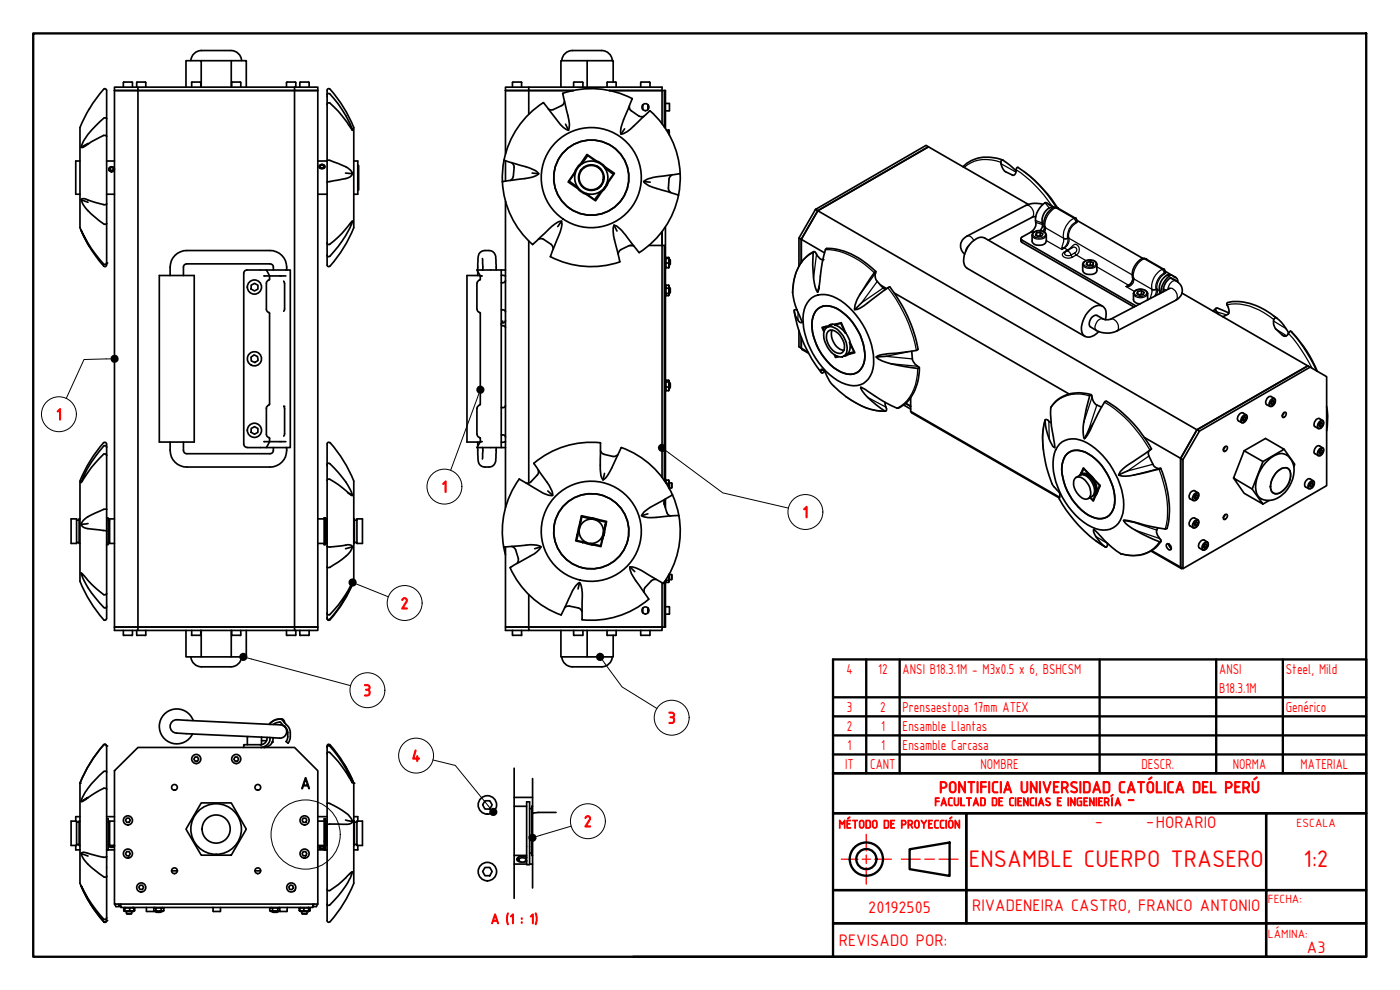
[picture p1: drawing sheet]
<svg xmlns="http://www.w3.org/2000/svg" width="420mm" height="297mm" viewBox="0 0 420 297" stroke-linecap="round" stroke-linejoin="round" font-family="sans-serif">
<!-- layer: Visible (ISO) -->
<g fill="none" stroke="#000" stroke-width=".51">
<path d="M60.4 18.2h9M69.3 15.2h-8.8a3.2 3.2 0 0 0-3.2 3M69.3 15.2a3.2 3.2 0 0 1 3.2 3M171.8 15.2h8.8a3.2 3.2 0 0 1 3.2 3M171.8 15.2a3.2 3.2 0 0 0-3.2 3M176.2 18.2h-7.9v7.9M24 38.3v30l2.8 5.7M32 35.6v-8.5l-.6-.5a38.1 38.1 0 0 0-7.4 11.7M32 35.6l-.6-.2a19.4 19.4 0 0 0-7.1 8.8M32 35.6v5.3M34.4 27.2h61v160.9h-61zM37 24.8v1.3"/>
<path d="M37.1 24.6l2.7 .2M37.2 24.6l-.2 .2M39.8 24.8v1.3M41 24.8v1.3M41.1 24.6l2.7 .2M41.2 24.6l-.2 .2M41.4 27.2h47v160.9h-47v1.1h-7v-1.1h7zM41.4 26.1h-7v1.1M43.8 24.8v1.3M55.8 26.1v-7.9h4.6v7.9M57.5 24.8l2.6-.2 .2 .2M57.5 24.8v1.3"/>
<path d="M60.3 24.8v1.3M69.4 26.1v-7.9h4.5v7.9M69.5 24.8l2.6-.2 .2 .2M69.5 24.8v1.3M72.3 24.8v1.3M86 24.8l2.6-.2 .2 .2M86 24.8v1.3M88.4 26.1h7v1.1h-7zM88.4 26.1h-47v1.1h-7M88.8 24.8v1.3M90 24.8v1.3M90.1 24.6l-.1 .2"/>
<path d="M90.2 24.6l2.6 .2M92.8 24.8v1.3M98.2 28.4v-.2l.5-.1a29.9 29.9 0 0 1 7.1 11l-.5-.6a31.7 31.7 0 0 0-6.6-7.7l-.5 .2v.3M105.8 39v.1M106.2 38.3v30a34.3 34.3 0 0 1-7.5 11.7l-.5-.5M106.2 38.3a34.3 34.3 0 0 0-7.5-11.7l-.5 .5v21M151.7 27.2h7v-1.1h40v11M151.7 27.2h20.4M151.7 27.2v19M153.8 24.8l2.6-.2 .2 .2M153.8 24.8v1.3M156.5 24.8v1.3"/>
<path d="M158.7 26.1h-7v1.1M158.7 27.2v7.1M163 30.8l1.1 1.3a27.3 27.3 0 0 0 5.8 6.7l.7 .3 .3-2-2.1-9a26.2 26.2 0 0 1 20.9 1.5l-2.9 7.5-.4 1.2v1.9l.8-.1 2-1.3 5.7-5.5a26.2 26.2 0 0 1 8.7 25.2M163.1 30.8a26.7 26.7 0 0 0-11.8 17.3M169.4 30.4l-.4 1-.4 .3-3 1.3-1-.2M169.7 37.3l.9 1.8M172.1 24.8v1.3M174.8 24.6l-2.7 .2M174.8 24.6l.1 .2M174.9 24.8v1.3M182.2 24.8v1.3M182.8 27.2h16.9v11.3"/>
<path d="M184 24.6v-6.4h-7.8v7.9M184.8 24.6l.1 .2M184.8 24.6l-2.6 .2M184.9 24.8v1.3M187.5 38.7l-1.1 1.5M188.8 31.9l.3 1 .4 .4 2.3 1.5 .9 .2 .5-.1M192.3 24.8v1.3M192.8 32.8h.1M192.8 31.5h.1M192.9 31.5h.1M192.9 31.4v1.5M194.4 32.8h.1"/>
<path d="M194.4 31.5h.1M194.4 31.4v1.5M194.5 32.8h.1M194.9 24.6l-2.6 .2M194.9 24.6l.2 .2M195.1 24.8v1.3M199.4 27.2v10.9M199.7 33.3h1.1M199.7 31h1.1M200 39h.7l.2 1.5M200.7 39v1.2M200.8 31v2.3"/>
<path d="M24 48.3h-1.3v10h1.3M24.3 59.9a1.73 1.73 0 0 1 2.1 .1l5 1.5 .6-.3M32 40.9l-.6-.3a28.5 28.5 0 0 0-6.6 3.6h-.5l2.1-1.2M32 48.3h2.4M32 58.3h2.4M32 40.9v20.3M32.8 51l-.1 .1M32.8 50.8v.4M34.2 51l.1 .1M34.2 50.8v.4M95.4 48.3h2.8M95.4 58.3h2.8"/>
<path d="M95.9 50.1v.2M96 49.5a.79 .79 0 0 1 1.1-.1 .79 .79 0 0 1 .2 1.1 .79 .79 0 0 1-1.1 .1 .79 .79 0 0 1-.2-1.1zM96.1 50.5a.66 .66 0 0 1 .5-1 .66 .66 0 0 1 .6 1M96.3 49.6a.64 .64 0 0 1 .9 .4 .58 .58 0 0 1-.6 .4 .58 .58 0 0 1-.5-.6zM97.4 50.1v.2M98.2 48.1h.3a20 20 0 0 1 6.8 3.1l.5 .9-2.1-.2M98.2 48.1v6.5M98.2 54.6v18.3M105.8 52.1a2.35 2.35 0 0 1-2 1.5l-5.6 1M106.2 48.3h1.2v10h-1.2M107.4 49.6h.2v7.4h-.2M151.3 48.1l7.6 2.3 1.8 .8 1 .9a7.1 7.1 0 0 1-4.2 1.5l-6.8 .9"/>
<path d="M151.3 48.1a26.8 26.8 0 0 0 8.5 25.3l.2-.1a46 46 0 0 1 7.6-6.8l.9-.2 .2 .9-.2 1.2-3.3 8.6M151.7 48.2v6.1M153.6 48.8l.7 1.4-.4 3.2-.7 .8M159.7 51.9l2 .2M172.7 51.7l-1.9 2.6 2.6 1.9M174.2 49.5l-.3 .3M174.2 51.2l.1 .2M175.3 50.2l.1 .1M179 48.6l-2.6-1.9-1.8 2.6M179.1 49.8l1.2 .9M179.5 50h.1M180.2 55.7l.2 .1"/>
<path d="M180.3 55.9l-1.2 .9M180.3 57.4l-1.9 2.5-2.5-1.9M180.7 57.5l-1.9 2.7-2.8-1.9M181 54.3l.1 .2M181.1 53.2l.2 .1M181.1 53.6h.2M181.1 53h.2M181.5 50.4l2.6 1.9-1.9 2.5M181.6 50.1l-1.2-1.1-1.5-.8-2.8-1.9-1.9 2.9-1.1 1.1-.7 1.5-1.9 2.8 2.8 1.9 1.2 1.1 1.5 .7M181.6 50.1l2.8 1.9-1.9 2.8M182.1 55.2h.1M182.1 55.2l-.7 1.2"/>
<path d="M182.1 55.2l-.1 .1M182.4 55.1l-.3 .1M182.5 54.8l-.7 1.4-1.1 1.2M182.5 54.5v.3M193.2 54.5l1.9 .2M201.7 52.5l-.5 .3-.4 .9-.1 3.2 .6 .9M203.6 58.5a26.6 26.6 0 0 1-11.8 17.3l-1-1.3a32 32 0 0 0-5.8-6.7l-.7-.3-.3 2 2 9.1M204.1 52.1l-5 .7a12.9 12.9 0 0 0-5.6 1.4l-.3 .3 .6 .6a18.6 18.6 0 0 0 6.7 2.4l3.1 1M300.9 48a11.1 11.1 0 0 0-11.9 2M304.9 51.3l-1.9-1.8-2.2-1.5a1.47 1.47 0 0 0-.1 2.2l.8 1.2 2.3 1.1a1.07 1.07 0 0 0 1.1-.4 1.07 1.07 0 0 0 0-1.2l.4-.7a36.5 36.5 0 0 1 12.1 12.1M26.4 60.7l-2.1-.8a10.1 10.1 0 0 0 4.3 5.4l2.5 1.9 .6 .1 .3-.2M32 67.1v12.4l-.3 .5h-.3a35.6 35.6 0 0 1-7.1-11l.5 1a35.8 35.8 0 0 0 6.6 9.4h.3l.3-.5"/>
<path d="M32 61.2v5.9M98.2 72.9a.53 .53 0 0 0 .8 .4 43.1 43.1 0 0 0 6.7-6.9l.1-.1a27.8 27.8 0 0 1-7.1 10.7l-.5-.1v-.3M98.2 72.9v3.7M98.2 76.6v2.9M105.8 66.3l-.3 .2M144.8 77.6l.1 3.4M151.7 60.4v91.9M158.7 72.3v72.6M161.6 71.7l1.1-.1 2.7 1.7 .7 1.4M165.2 77a26.7 26.7 0 0 0 20.8 1.6M168.5 66.3l-1.1 1.7M184.3 67.5l.9 1.8"/>
<path d="M189.1 73.6h.5M190.3 73.9l-.6-.3-.9 .1-2.5 1.2-.8 1.3M194.8 73.6h4.6v70.6M198.7 69.5v73.7M199.7 77.5l.3-.2-.2 .2M199.7 68.1v76.5M199.8 77.5h.9M199.8 77.5l-.1 .3M200 77.5v2.8M200 77.3h.7M200 78.9h.7M200.7 77.5v2.8"/>
<path d="M200.7 77.5v-.2l.2 .2v2.6l-.2 .2h-.9l-.1-.2M200.7 77.5l.2 .3M200.9 77.9l.3 .1v1.2l-.3 .2M201 77.9v1.5M239.8 71.4v8.5M240.5 71.8l4.9-8.6 113.8 65.8-4.9 8.5 .7 .4v32.7M240.5 71.8l7 4.1M244.2 75.5a11.9 11.9 0 0 0-6.1 10.1l-.2 2.1M244.7 62.9l33.2-19.3 .7 .5-33.2 19.1zM244.7 62.9l-4.9 8.5 .7 .4M247 77.9l-1-.4-1.3-1.8-.5-.1a23.7 23.7 0 0 0 1 11.8l.2 .3M306.4 71.6l.2 1.1 33.8 19.4"/>
<path d="M308.6 61.3l-30-17.2-33.2 19.1-4.9 8.6v6.9v-6.9M309.9 70a2.48 2.48 0 0 1 4.1 .5v1.9a2.5 2.5 0 0 1-3.9 .6l-.3-.6zM310.8 65l-.9 .1-13.3 7M311.1 69.8l1.1-.1 .8 .5-.3 .6-1.1 .2-.8-.5zM311.1 69.8v.9M312.2 69.7v1l.2 .2M312.2 70.7l-.8 .2M313 61.3a7.2 7.2 0 0 0-5.2 .3l-17.6 9.3a3.1 3.1 0 0 0-.7 5.3M314.8 61.3l1.6 .9M314.8 61.4l-.9-.6a6.1 6.1 0 0 0-3 6.6l-.4 1.2-.6 .6-3.3 2a.46 .46 0 0 0-.2 .4 .46 .46 0 0 0 .2 .4l34.3 19.8M316.1 62.1a4.3 4.3 0 0 0-3.2 5.7l-.7 1.4M321.9 74.2l-1.9 1.1-.5 .6"/>
<path d="M323.2 66.1l19.8 11.4M323.2 66.3l-.5-.8-5.8-3.3a4.9 4.9 0 0 0-3.6 5.4l.1 1.1-.3 .8M325.1 78.7a2.65 2.65 0 0 1 4 .3l.1 2.1a2.47 2.47 0 0 1-3.9 .7l-.4-.7zM326.2 78.7l1-.2 1 .4-.2 .7-1.1 .1-.9-.3zM326.2 78.7v.7M327.2 78.5v1l.3 .1M327.2 79.5l-.5 .2M47.8 82.7h10.5v49.9h-10.5zM75.4 85.6l1-.6 1 .6v1.1l-1 .6-1-.6zM79.2 82.8h1.7M79.9 81l1 1.8M79.9 92.8l.3 .6 .7 .6v27.3l-.2 .2"/>
<path d="M80.7 84l-.5 .4-.3 .6v7.8M80.9 83.8l-.2 .2M80.9 82.8h4.9M80.9 82.8v.9M82 81v-.9a.98 .98 0 0 0-1-.9h-24.9a.98 .98 0 0 0-1 .9v2.6M85.2 84.4l.2 .7v7.6l-.2 .7M85.2 84.4h.1M86 81a5.1 5.1 0 0 0-5-5.8h-24.9a5 5 0 0 0-5 4.9v2.6M143.1 85v7.8M143.2 92.8l.2 .6 .7 .6v27.3l-.1 .2M143.4 81l.1-3.9a1.96 1.96 0 0 1 2-1.9 2.58 2.58 0 0 1 2.8 .7l.5 1 .1 4.1M143.4 81.5v1.2"/>
<path d="M144 84l-.6 .4-.2 .6M144.1 82.7h-4v49.9h4M144.1 83.8l-.1 .2M144.1 82.8h.6M144.1 82.8v.9M150.4 92.9a.91 .91 0 0 1 1.3 .7M150.4 82.6l1.3 .2M150.4 81v53.3M151.7 81h-8.6l1 1.8M151.7 84.2a.91 .91 0 0 1-1.3 .6M151.7 96.2l-.4 .6a.53 .53 0 0 0-.8 .2 .53 .53 0 0 0 .3 .7l.7 .2 .2 .5M199.7 88.3l.2 .3"/>
<path d="M200 85.6v3.1l.7-.1v-2.1M200 85.6l-.3 .4M200 88.1h.7M200 86.5h.7M200 85.6h.7M200.7 85.6v.9M200.7 85.6l.2 .4v2.3l-.2 .3M200.9 86.4l.3 .1v1.2l-.3 .2M201 86.4v1.5M237.9 87.7a40.3 40.3 0 0 0 2.8 9 .92 .92 0 0 1-1.2-.7 4.3 4.3 0 0 1-1.1-3l.8-.1M237.9 87.7h.1M238.4 93.5a39.5 39.5 0 0 0 8 18.2"/>
<path d="M239.8 99.2v4.9l.7 .3v-3.2M243 90a6.7 6.7 0 0 1 8.1-.5 23.1 23.1 0 0 1 11.1 19.8 6.1 6.1 0 0 1-8.3 6 20.6 20.6 0 0 1-11.5-12.3 15.8 15.8 0 0 1-.7-11.2zM244.9 93.3a4.6 4.6 0 0 1 6-.9 17.2 17.2 0 0 1 8.6 15.7 4.6 4.6 0 0 1-7.2 3.5 16.8 16.8 0 0 1-8.5-15.6l.2-1.1zM247.7 98.7a2.44 2.44 0 0 1 3.6 .1 6.6 6.6 0 0 1 2.4 7.6 2.44 2.44 0 0 1-3.5-.1 7.5 7.5 0 0 1-2.8-7.1zM247.9 97.9l-1 .6 .4 .9M248.5 98.1l-1.6 .4M248.7 99.3a2.7 2.7 0 0 1 3.3 1.2l.5 .7a3.7 3.7 0 0 1 .3 4.6 2.7 2.7 0 0 1-3.4-1.2 4.1 4.1 0 0 1-.7-5.3zM248.7 97.8a2 2 0 0 1 1.8-.5l2-.5 4 9-1.9 .5 .9-.5M249.4 97.3l-.7 .5-2 .4 .6 1.4M249.7 99a5 5 0 0 0 3.6 6.1M249.9 97.3l-1.7 .9M250.5 97.5a5.6 5.6 0 0 1 3.2 2.4"/>
<path d="M252.3 97l-1.8 .5 .7-.4M252.5 97l1.2 2.9M253.8 99.8l-.1 .1M258.6 90.9l-2.1 2 .8-.1 2-1.1 7.7-5.6a41.1 41.1 0 0 1 8.5 18.8 40.9 40.9 0 0 1-9.9 1.4l-1.7 .3-.9 .5M262.8 81.5a21.2 21.2 0 0 0-14.7-7l-.3 .2a63.7 63.7 0 0 0-2.1 12.2l-.3 .8 .4-1.7M264.2 85.5l1.9 1.1M265.7 86.9l-.7-.5-1.7-2a2.85 2.85 0 0 1-.4-2.9l-.3 .1-1.4 1.8-3.2 5a9 9 0 0 0-1.5 4.5M268.4 87.9l52.5 30.3M330.9 91.9l-35.4-20.5a3.4 3.4 0 0 0-3.8 1.2 7.5 7.5 0 0 0-2.2 7.1l.8 .8 35.3 20.5M331.7 95.9a3.1 3.1 0 0 0-1.3-4.2 5.3 5.3 0 0 0-5 3.7l-.4 .9a4 4 0 0 0 .3 4.4 2.88 2.88 0 0 0 3.8-.6l.7-.6M341.4 87.4l1.2-.2 .8 .5-.3 .7-1.1 .1-.8-.4zM341.4 87.4v.9"/>
<path d="M342.6 87.2v1.1l.2 .1M342.6 88.3l-.8 .1M344.4 90v-1.9a2.36 2.36 0 0 0-2.1-1.4 2.36 2.36 0 0 0-2.1 1.4v1.8a1.78 1.78 0 0 0 2 1.3M349.1 86.7l.8 .4M349.7 81.6l-.5-.8-5.8-3.3a4.9 4.9 0 0 0-3.5 5.4 2.29 2.29 0 0 1-.7 2.4M349.7 81.4l1.9 1.1M351 86.5h.1M351.1 82.5h.4M351.2 83.4l.8 .3M351.3 82.4a4.1 4.1 0 0 0-3.3 5.3v.4M352 82.8l.9 .4M352.1 83.8l-.7-.4a4.4 4.4 0 0 0-2.3 4.2"/>
<path d="M352.6 84.1l-.4-.2a3.3 3.3 0 0 1 2.6 2.9 3.3 3.3 0 0 1-1.9 3.3l-17.7 9.2a7.5 7.5 0 0 1-8.2-1.5 2.68 2.68 0 0 1 1.9-3.3l2.6 1.4 1.9-.2 17.6-9.2M353.5 84.6a1.5 1.5 0 0 0-1.3-1.6l-.5-.5a5.8 5.8 0 0 0-3.3 5.4M354.7 87.9l37.8 21.9-33.3 19.2-4.9 8.5v32.7l.3 .4M364.9 92.5l-.9 .8M367 95l1.6-.7a2.97 2.97 0 0 0-.4-3.1v-.2a7.9 7.9 0 0 1 6-.1 22.6 22.6 0 0 1 9.1 4.6M368.8 93.9l-3.4-1.5-.5 .2a1.33 1.33 0 0 0 .5 1.4l.4 .3M386.7 99.9l-.7-1.3a8.9 8.9 0 0 0-3.2-3.3 2.3 2.3 0 0 0-.1 3.2l2.2 2.1a1.21 1.21 0 0 0 1.9-.9l.5-.3a35.2 35.2 0 0 1 8.1 12M75.3 107.2l1-.7 1 .5 .2 1.1-1 .7-1.1-.5zM199.7 116.8l.3 .4M199.8 114.2l-.1 .3M200 117.2h.7M200 116.1h.7"/>
<path d="M200 114.6h.7M200.7 114.6v2.6M200.7 114.6v-.5l-.9 .1 .2 3M200.7 114.2l.2 2.6-.2 .4M200.9 114.9l.3 .1v1.3l-.3 .1M201 114.9v1.5M242.4 105.6l-1.9-1.2 .2 .5 1.9 1.1M247.5 111.4l-.4 .3a.52 .52 0 0 1-.7-.1 .52 .52 0 0 1 .1-.7 .52 .52 0 0 1 .7 0 17.5 17.5 0 0 0 6.7 8.1 18.6 18.6 0 0 0 11.8 4.4M250.4 106.4l.4 .8 .5-.3-.4 .1-.2-.4M251.7 107l-.9 .2M254.6 106.3l-1.3 .6M254.8 106l-1.6 .9"/>
<path d="M255 102.7a3.8 3.8 0 0 1-.5 3.4l1.9-.6M255.1 102.6l-.1 .1 1.3 2.9M273.3 119.3v4.1l.3 .5 44.3 25.5M273.6 105.4l.2 2.3a4.9 4.9 0 0 0 2.1 2.7l-.2 .1a38.2 38.2 0 0 1-12-2.8l-.7-.6 2.9-.2M275.9 110.3a13 13 0 0 1-6.3 12.2 50.5 50.5 0 0 1-10.9-6.2l-.4-.2 .1 .6a19.4 19.4 0 0 0 7.4 6.7l.3-.7-.5-2M327.5 118.4a10.1 10.1 0 0 0-12.2 4 62.4 62.4 0 0 0 1.2 11.4v.5l-.1-.1a13.5 13.5 0 0 1-2.7-8.2h.8l1 .9M380.2 119.6a1.04 1.04 0 0 1 1.3-.6l1 .6a1.51 1.51 0 0 1 0 1.6 1.51 1.51 0 0 1-1.4 .7l-1-.5a1.42 1.42 0 0 1 .1-1.8zM393.2 110.2l-33.2 19.1M31.1 132.9l.5-.2 .3 .5M31.1 132.8a40.1 40.1 0 0 0-7.1 11.5v30.1M32 134.2l-.1-.4-.5-.1a30.7 30.7 0 0 0-7.1 11.1l.3-.4a33.4 33.4 0 0 1 6.8-8.2h.3l.3 .4M32 134.2v2.4"/>
<path d="M32 133.2v1M32 136.6v16.2M51.1 132.6a7.2 7.2 0 0 0 1.4 6.1 5.2 5.2 0 0 0 3.6 1.4h24.9a5.1 5.1 0 0 0 5-5.8M55.1 132.6v2.5a.98 .98 0 0 0 1 1h24.9a.98 .98 0 0 0 1-1v-.8M74.1 134.2a.99 .99 0 0 1-.9-.9v-51.3a.99 .99 0 0 1 .9-1h13v53.3h-13M75.4 128.6l1-.6 1 .6v1.1l-1 .6-1-.6zM79.2 132.5h1.7M79.9 122.5v7.8l.3 .6 .6 .5 .1 1.1M80.7 121.5l-.5 .4-.3 .6M80.9 132.5h4.9M80.9 132.5l-1 1.8M85.2 121.9l.2 .7v7.6l-.2 .7"/>
<path d="M98.2 139.3a.49 .49 0 0 1 .8-.2 23.8 23.8 0 0 1 6.7 9.2l.1 .3-1.5-.8M99 132.9l-.5-.2-.3 .5v10.9M99.1 132.8a40.1 40.1 0 0 1 7.1 11.5v30.1M143.1 122.5v7.8M143.2 130.3l.2 .6 .7 .5v1.1M143.4 134.3l.2 4.2a1.98 1.98 0 0 0 1.9 1.6 2.58 2.58 0 0 0 2.8-.7l.5-1 .1-4.1M143.4 132.6v1.2M144 121.5l-.6 .4-.2 .6M144.1 132.5h.6M144.1 132.5l-1 1.8h8.6M144.9 134.3l-.1 3.4M150.4 130.5a.91 .91 0 0 1 1.3 .6"/>
<path d="M151.7 132.5l-1.3 .2M151.7 121.6a.84 .84 0 0 1-1.3 .7M160.2 139l4.6 6.6 .8 1.6 .3 1.4a7 7 0 0 1-4.2-1.4l-5.9-3.5M180.1 132.8v8.1l.2 1.8 .7 1.3 .7-.5a41.8 41.8 0 0 0 4.7-9.2 26.5 26.5 0 0 1 15.4 14.2M180.2 132.8a26.7 26.7 0 0 0-20 6.2M180.2 135.3l.6 .8 3.2 .9h.5l.9-.6M271.2 121.5l2.1 1.2M271.8 121l1.5 .9M273.3 123.4l44.7 25.8M313.6 126a30.9 30.9 0 0 0 2.1 19.1l1 1.4a2.99 2.99 0 0 1 1.4 2.3l-.2 .7a38 38 0 0 0 14 14.7M318 133.2a6.8 6.8 0 0 1 8.3-.3 23.2 23.2 0 0 1 10.9 19.9 6.7 6.7 0 0 1-4.1 6 10.1 10.1 0 0 1-9.1-3.1 23.3 23.3 0 0 1-8-17.1 8.2 8.2 0 0 1 2-5.4zM320.3 136.1a5.1 5.1 0 0 1 6.3 .1 17.3 17.3 0 0 1 7.9 14.9 4.5 4.5 0 0 1-6.8 4 17.1 17.1 0 0 1-9-15.5 5.9 5.9 0 0 1 1.6-3.5z"/>
<path d="M326.7 129l-1.3 2.6 1.2-1.4a57.2 57.2 0 0 1 5.2-9.8 35.6 35.6 0 0 1 13.8 14.3l-6.9 4.7a6.6 6.6 0 0 0-3 3.1M330.6 122.2a3.5 3.5 0 0 1-2.9-3l-.2-.7h-.3a29.4 29.4 0 0 0-2 12.3l.2 .8M343.4 131.2l10.9 6.3v32.7M344.8 135.3l-.1 1.1 1.3 2.9a2.04 2.04 0 0 0 2.4 1.2l-.1 .1a64.4 64.4 0 0 1-10.6 2.3l-2-.4 2.6-1.2M355 137.9l5-8.6-.8-.3 33.3-19.2 5.6 3.2v32.7l-43.1 24.9-.7-.4M367.5 134.2l.5-.4a.87 .87 0 0 1 .2 1.1 .87 .87 0 0 1-1 .5v-.9zM367.7 134l-.6 .9M372.1 124.1l.6-.3 1.4 .8a1.7 1.7 0 0 1-1.4 2.3l-1-.6a1.56 1.56 0 0 1 .4-2.2zM372.9 125.8l.7 .2M373.1 125.3l.5-.3 .3 .4-.3 .6-.5 .4-.2-.4zM373.3 125.3l-.2 .4M373.4 135.2l5.6 3.3-3.2 8.2"/>
<path d="M373.4 125.1l.5 .3M379 138.5l6.4-3.7-5.6-3.2-6.4 3.6-3.2 8.2 3.2 4.6 5.6 3.2-3.2-4.5-5.6-3.3M379.8 138.9a7.1 7.1 0 0 1 5-2.8 4.9 4.9 0 0 1 3.5 5.8 8.8 8.8 0 0 1-7.6 8.3 3.5 3.5 0 0 1-3.9-3.9 11.7 11.7 0 0 1 3-7.4zM381.4 120.9l.7 .2M381.6 120.4l.5-.3 .3 .4-.3 .6-.5 .4-.2-.4zM381.8 120.3l-.2 .5M382 120.3l.4 .2M385.1 124l.6-.3a.9 .9 0 0 1 .2 1 .9 .9 0 0 1-1 .5l-.1-.6zM385.3 123.8l-.5 .9M385.4 134.8l3.2 4.5-.3 .8M395 125.8l.7-.3 1.2 .7a1.54 1.54 0 0 1 .1 1.6 1.54 1.54 0 0 1-1.4 .8l-.9-.6a1.62 1.62 0 0 1 .3-2.2zM395 134l.7-.3 1.2 .7a1.51 1.51 0 0 1 .1 1.5 1.51 1.51 0 0 1-1.4 .8l-.9-.6a1.54 1.54 0 0 1 .3-2.1z"/>
<path d="M395.9 127.6l.7 .2M395.9 135.7l.7 .2M396.1 127l.5-.3 .3 .4-.3 .7-.5 .3-.2-.4zM396.1 135.2l.5-.3 .3 .4-.3 .6-.5 .4-.2-.4zM396.2 127l-.1 .5M396.2 135.1l-.1 .5M396.4 126.9l.5 .2M396.4 135.1l.5 .2M398.1 122l.2 1.2M398.3 123.2l-.2 .4M398.3 123.2l.2 1.6-.4 4.5M21.3 155.7h1.7v7.4h-1.7z"/>
<path d="M23 156.1h.7M24 155.7h-.3v7.4h.3M26.4 157.1l-2.1 .2 .5 .7 .9 .5 6.3 .7M32 155.4h.4v8h-.4M32 152.8h-.1a15.1 15.1 0 0 0-7.1 3.6l-.5 .9M32 152.8v6.4M32 159.2v18.9M32.4 156.1h.5M34.4 155.7h-1.5v7.4h1.5M95.4 155.7h1.9M97.3 155.4h.4v8h-.4zM97.7 156.1h.3"/>
<path d="M98.2 144.1l.3-.4a19 19 0 0 1 6.3 4.5l1 .4M98.2 155.7v7.4M98.2 144.1v19.8M106.2 155.7h.2v7.4h-.2M106.4 156.1h.7M107.1 155.7h1.7v7.4h-1.7zM155.8 143.8a26.7 26.7 0 0 0-4.1 22.7M161.5 141v1.1l-.2 .4-2.3 2.3-1.1 .2M164.4 147.3l1.5 1.3M173.4 159.5l-.6 2.8 4.8 1.1M173.9 157.6l-.4 1.9M174.3 156.5l-.3 .3"/>
<path d="M174.7 154.8l-.2 .1M177.1 155.3l-.6 .1M177.3 155.4h-.9M177.3 155.4l2 .5M177.8 155.8l-3.2-.7-1.6 7.1 3.2 .7M178.6 155.9l3.2 .7-1.5 7.2-3.2-.7M179.3 155.8l2.8 .6-.7 3.7-1.1 3.9-2.8-.6M179.3 156.1l-1.1-.6-3.7-.8-.6 2.9M179.6 155.9l.4 .3M181.2 159.5l.2 .1M181.3 159.1h.2M181.4 158.6l.2 .1z"/>
<path d="M181.4 142l-.4 2M181.4 158.5l.1 .1M181.5 157.9h.2M181.7 157.4h.2zM194.4 154.2l-1.9 .5M199.4 150.2v1.2M199.7 152.3v-2.6l-.4 1 .9 3.1 .5 .8 .6 .2M200 144.1l-.1 .9M200 144.1l-.3 .4M200 145h.7M200 144.1h.7M200.7 145v1.3"/>
<path d="M200.7 144.1v.9M200.7 144.1l.2 .4v2.1M200.9 144.9l.8 .1v1.2l-.2 .2h-.6M201.5 144.9v1.5M201.8 148.4l-2.9 1.8a16.7 16.7 0 0 0-5.9 3.8l-.5 .7 1.9 .6 9.3-.6M201.8 148.5l1.2 3 .7 3.2M203.7 154.7a26.7 26.7 0 0 1-4.6 20.3M322.8 143.3a2.64 2.64 0 0 1 3.3 1.4 4.3 4.3 0 0 1 .8 4.7 2.28 2.28 0 0 1-3.2-1 3.9 3.9 0 0 1-.9-5.1zM323 143.2l1.1-.6a2.69 2.69 0 0 1 3.2 1.4l.4 .7a3.3 3.3 0 0 1 0 4.3l-1.1 .6M324.4 142.5a2.24 2.24 0 0 1 3.1 .9 4.7 4.7 0 0 1 1.2 4.7l-.7 .7M324.4 142.1l-.4 .5M324.6 142.3a2.61 2.61 0 0 1 3.5 1.4l1 2v1.9"/>
<path d="M324.7 141.9l-.3 .2 .7-1.7 5.1 5.3-.8 1.7M325.1 142.4a4.4 4.4 0 0 1 3.5 5.3l-.2 .4M325.2 140.6l4.8 5.1M325.3 140.6l-.9 1.8M327.2 149.2l.8 .8 .3-.1M328.9 148.1l-.6 .5M329.3 147.9l-.4 .2-.9 1.9M329.4 147.4l-1.3 3-.9-1.1M329.4 147.4l-.3 .2M330.1 145.6l-1 2M340 156.6l-2.8-.5 .4 .7a31.6 31.6 0 0 0 10.6 5.7l.3-.3a3.5 3.5 0 0 1-1.1-3.8M348.4 140.6a29.2 29.2 0 0 1 1.8 18 30.9 30.9 0 0 1-9.8-2l-3.2-.5"/>
<path d="M357.3 147.8l1-.6 1.2 .6a1.51 1.51 0 0 1 0 1.6 1.51 1.51 0 0 1-1.4 .8l-1-.5a1.42 1.42 0 0 1 .2-1.9zM357.3 156a1.1 1.1 0 0 1 1.2-.6l1 .5a1.54 1.54 0 0 1 0 1.7 1.54 1.54 0 0 1-1.4 .8l-1-.6a1.3 1.3 0 0 1 .2-1.8zM358.5 149.1l.7 .3M358.5 157.3l.7 .3M358.6 148.7l.6-.3 .2 .4-.2 .6-.6 .3-.2-.4zM358.6 156.8l.6-.2 .2 .3-.2 .7-.6 .2-.2-.3zM358.8 148.6l-.2 .5M358.8 156.8l-.2 .5M359 148.5l.4 .3M359 156.6l.4 .3M367.7 154.4l-.6 .9M367.7 154.4l.3-.1a.88 .88 0 0 1 .2 1 .88 .88 0 0 1-1 .5v-.9z"/>
<path d="M380.9 150.2l-1.9 1M383.5 141.3a2.28 2.28 0 0 1 3.4-.3 5.5 5.5 0 0 1-4 7.1 2.06 2.06 0 0 1-1.5-2.9l.6-1.7zM391.9 144.3a1.04 1.04 0 0 1 1.3-.6l.9 .6a1.51 1.51 0 0 1 .1 1.6 1.51 1.51 0 0 1-1.5 .7l-1.1-.8-.1-.7zM393.1 145.7l.6 .3M393.4 145l.5-.2 .1 .5-.3 .7-.5 .1-.1-.4zM393.5 145l.5 .3M393.5 145l-.3 .7M23 162.7h.7M24 174.4a35.6 35.6 0 0 0 7.4 11.7l.5-.5M24.3 171.9l.5 .4M32 178.1l-.6 .4a35 35 0 0 1-6.8-6.4l-.3-.2a26.1 26.1 0 0 0 7.1 10.5h.3l.3-.4M32 178.1v7.5"/>
<path d="M32.4 162.7h.5M95.4 163.1h1.9M97.7 162.7h.3M98.2 163.9l.8 .2 5.4-.7 .9 .2 .5 .5-2.1 .5M98.2 163.9v6.3M98.2 170.2v13.8M105.8 164.1a8.5 8.5 0 0 1-4.3 4.5l-2.5 1.6h-.8M106.2 174.4a34.3 34.3 0 0 1-7.5 11.7l-.4-.1-.1-.5M106.4 162.7h.7M151.1 164.1l8.1-.7 1.8 .2 1.4 .5a7.4 7.4 0 0 1-3.4 2.8l-5.9 3.4M151.7 164.1v24h7M153.1 170.3a26.7 26.7 0 0 0 15.3 14.2"/>
<path d="M153.6 163.9l.9 .6 .2 .5 .9 2.6-.4 1.4M158.7 178.4v9.7M162.4 164.1l-1.9 .5M173.2 160.5l.1 .4M173.9 174.8l-.4 1.9M174.5 162.5l.4 .3M178.1 163.3l-.7 .1M178.4 163.4l-.6 .1M180.9 161.7l-.2 .2M180.9 161.6l-.2 .1M181.4 160.1l-.1 .5-.1-.3M189 170.1l1.5 1.4"/>
<path d="M194.7 179.8a26.7 26.7 0 0 1-20 6.2M196.9 173.8h-.6l-.8 .4-1.9 2.1-.2 .3-.1 1.1M198.7 174.9v13.2h-40M199.1 175.1l-4.4-2.6a11.5 11.5 0 0 0-5.3-2.4h-.4v.4l.5 1.6 5.2 7.7M199.4 174.5v13.6M199.7 174.2v13.9h-1M199.7 174.3l.2 .3M199.9 173.8l.1 .3M200 174.1h.7M200.7 172.6v2.1h-.7v-.6M200.9 172.4l.8 .1v1.2l-.2 .2h-.6M200.9 172.2v2.1l-.2 .3"/>
<path d="M201.5 172.4v1.5M332.4 163.1l-.1 .7-.4 .4M345.4 165.3l9.2 5.3 .2-.1M345.6 165.2l8.7 5M348.4 162.5a10.3 10.3 0 0 1-12.1 3.6 47.5 47.5 0 0 1-7.7-7l-.3-.3-.1 .3a8.4 8.4 0 0 0 3.7 5.1M350.7 163.2l.3 .7 .5 .6-.2 .5a1.09 1.09 0 0 1-1.1-.7 1.09 1.09 0 0 1 .2-1.2l.9 .6 .2 .8M361.3 164l.6 .2M361.4 163.5l.5-.3 .3 .4-.3 .6-.5 .3-.2-.4zM361.6 163.4l-.2 .5M361.8 163.3l.4 .3M37 189.2l.2 1.5M39.8 189.2l-.1 1.4h-2.6"/>
<path d="M41 189.2l.2 1.5M41.4 189.2h47M43.8 189.2l-.1 1.4h-2.6M55.8 189.2v7.9h4.6v-7.9M57.3 197.1a3.2 3.2 0 0 0 3.2 3h8.8M57.5 189.2v1.3M60.3 189.2l-.1 1.4-2.7-.1M69.4 189.2v7.9h-9M69.5 189.2v1.3M72.3 189.2l-.1 1.4-2.7-.1M72.5 197.1a3.2 3.2 0 0 1-3.2 3M73.9 189.2v7.9h-4.5"/>
<path d="M86 189.2v1.4l2.6 .1 .2-1.5M88.4 188.1h7v1.1h-7zM90 189.2l.1 1.5M92.8 189.2l-.1 1.4h-2.5M98.2 184a.52 .52 0 0 0 .8 .4 40.5 40.5 0 0 0 6.8-9.6 34.3 34.3 0 0 1-7.1 11.1l-.5-.2v-.2M98.2 184v1.5M153.8 189.2v1.4l2.6 .1 .2-.2M156.5 189.2v1.3M158.7 188.1h40v1.1h-40zM158.7 188.1h-7v1.1h7M168.3 189.2v7.9h7.9v-7.9M168.4 184.5l3.4-7.3 1-1.5 1.1-.9 .5 .8 .4 2.3-.1 8.1"/>
<path d="M168.6 197.1a3.2 3.2 0 0 0 3.2 3M169.5 182.3l.4-.3 1-.2 2.7 .6 .5 .2 .6 .9M172.1 189.2l.1 1.4h2.6M174.9 189.2l-.1 1.5M182.2 189.2v1.4h2.6M183.8 197.1a3.2 3.2 0 0 1-3.2 3h-8.8M184 190.6v6.5h-7.8M184.9 189.2l-.1 1.5M192.3 189.2v1.4h2.6M192.8 183.8h.1M192.8 182.5h.1M192.9 182.4v1.5"/>
<path d="M194.4 183.8h.1M194.4 182.5h.1M194.4 182.4v1.5M195.1 189.2l-.2 1.5M199.7 184.3h1.1M199.7 182h1.1M200.8 182l.1 2.1M200.9 184.2l-.1 .1M51.7 216.5l1.4-.6 31 1.6a2 2 0 0 1 1.9 2.1 2 2 0 0 1-2.1 1.9l-30.9-1.6a2 2 0 0 1-1.8-1.3 2 2 0 0 1 .5-2.1zM58 216.2a5.2 5.2 0 0 0-7.9-2.6 5.2 5.2 0 0 0-.4 8.3 5.2 5.2 0 0 0 8.1-1.7M80.8 217.3a3.5 3.5 0 0 1 3.7-1.4 8 8 0 0 1 2.6 3.5v2.1l-.6 1.5M82 217.3l1-.5 1.1-.2 1.1 1.2"/>
<path d="M84.5 215.8a4.2 4.2 0 0 0-3.7 1.5M84.5 215.8a1 1 0 0 1 .9 1.1M85.4 217.9a3.7 3.7 0 0 1 .5 4.6M24 235v30a40.1 40.1 0 0 0 7.1 11.6M31.9 223.8l-.5-.5a35.6 35.6 0 0 0-7.4 11.7M32 236.8l-.3-.3h-.6l-2.5 1.4-3.5 2.4-.8 .2 2.1-1.2M32 231.6l-.6-.2a20.3 20.3 0 0 0-7.1 9.1M32 231.6v5.2M32 223.8v7.8M32 236.8v38.6M34.4 231.3l7-7h47l7 7v40h-61zM58.5 227.1h.7l.4 .7-.4 .6h-.7l-.3-.6z"/>
<path d="M70.5 227.1h.7l.4 .7-.4 .6h-.7l-.3-.6zM74.2 221.2v2.2M74.4 221l-.1 .2M78.2 223.4h-5v.9M78.5 221.2h.1M78.5 222.2h1.5M78.5 221.2v2.2M80.1 221.3a1.95 1.95 0 0 1-2 2.1M81.1 221.3a2.89 2.89 0 0 1-2.9 3M81.7 222.7v.1M81.7 222.6v.1M82 221.3a2.72 2.72 0 0 1-2.8 3"/>
<path d="M85.9 222.5l.6 .5M98.2 224.2v-.6l.5-.3a24.3 24.3 0 0 1 5 6.6l2.5 5.1-1.5-3.3M98.2 224.2v-.2l.5-.2a33 33 0 0 1 7.1 11.1l-.5-.7a34.5 34.5 0 0 0-6.6-8.5l-.5 .2v.2M98.2 224.2v1.9M98.2 226.1v15M103.3 229.2l1.3 2.5M106.2 235v30a34.3 34.3 0 0 1-7.5 11.7l-.5-.5M154.3 239.3h5.5M154.3 230.5v39M159.8 233.6v10.5M21.3 246.4h1.7v7.3h-1.7zM22.7 253.7v1.3h1.3"/>
<path d="M23 253.4h.7M23 246.7h.7M24 246.4h-.3v7.3h.3M24 245h-1.3v1.4M24.3 256.1l.3-.3a1.73 1.73 0 0 1 1.8 .2l2.2 .7a4.7 4.7 0 0 0 3.1 .5l.3-.2M26.4 256.8l-2.1-.7a9.5 9.5 0 0 0 4.3 5.1l2.5 1.9 .6 .1 .3-.2M32 245.7h.4v9.4h-.4M32 245h2.4M32.4 246.7h.5M32.4 255h2M32.8 253.4l.3 .5M32.8 253.4v.1"/>
<path d="M33 253.7a.6 .6 0 0 0 .5 .3 .6 .6 0 0 0 .5-.3M34.2 253.7l-.4 .2M34.4 246.4h-1.5v7.3h1.5a.91 .91 0 0 1-.9 .5 .91 .91 0 0 1-.9-.6l.2-.2h-.4M38 245.5h.7l.4 .6-.4 .6h-.7l-.3-.6zM38 255.5h.7l.4 .6-.4 .7h-.7l-.3-.7zM60.4 240.9h9l4.5 7.9-4.5 7.8h-9l-4.6-7.8zM91 245.5h.8l.3 .6-.3 .6h-.8l-.3-.6zM91 255.5h.8l.3 .6-.3 .7h-.8l-.3-.7zM95.4 253.7h1.9M95.4 246.4h1.9M95.4 245h2.8M95.4 255h1.9"/>
<path d="M95.9 254v.2M96.1 254.3l.2-.2a.64 .64 0 0 1 .9 .3l-.7 .3zM96.1 253.9l-.2 .3 .4 .4M97.2 253.9l.1 .1a.86 .86 0 0 0-.9-.2 .86 .86 0 0 0-.6 .7l.6 .2M97.3 254.6l-.4 .1M97.3 245.7h.4v9.4h-.4zM97.3 254.5l-.3 .1M97.7 253.4h.3M97.7 246.7h.3M97.7 255h.5M98.2 241.1l.3-.1a19 19 0 0 1 6.5 4.1l.8 1.4-2.1-.5M98.2 241.1v6.3"/>
<path d="M98.2 246.4v7.3M98.2 247.4v19.5M105.8 246.5l-.3 .4-.5 .3-1.2 .1a16.9 16.9 0 0 0-5.6 .1M106.2 246.4h.2v7.3h-.2M106.2 245h1.2v1.4M106.4 253.4h.7M106.4 246.7h.7M107.1 246.4h1.7v7.3h-1.7zM107.4 253.7v1.3h-1.2M145.5 240.3h1.5l.7 1.2-.7 1.2h-1.5l-.7-1.2zM154.3 256.7h3.8M154.3 241.9h3.8"/>
<path d="M154.3 259.3h3.8M155.3 257.4v.3M155.7 257.8a1.39 1.39 0 0 1 2.2 .2 1.19 1.19 0 0 1-1.2 .7 1.19 1.19 0 0 1-1-.9zM155.8 257.1l-.4 .3a.81 .81 0 0 0 .6 1.1M157.8 257.1l.3 .1a2.09 2.09 0 0 0-3 .6l.5 .7 .7 .1M158.1 258.4l-.8 .2M158.1 240.6h.8v18.8h-.8zM158.1 258.2l-.6 .3M158.9 256h.7M158.9 242.6h.7M158.9 259.3h.9M159.8 241.9h-.2v14.8h.2"/>
<path d="M159.8 244.1v22.3M166.9 243.8h-5.4l-1.7 .3M31.9 276.2l-.3 .5-.5-.1M32 275.4l-.1 .3-.5 .2a38.6 38.6 0 0 1-7.1-10.2 36.8 36.8 0 0 0 6.8 10.8M32 275.4l-.1 1.1-.2 .2-.6-.2M34.4 271.3l.4 .7h1.1l-.3-.7M36.3 271.3v1h57.6v-1M37.1 273.2l.5 .3h2.3M37.1 273.2l.2 .1M37.5 272.5v.7M37.6 272.3l-.5 .2v.7M38 273.5v.6l.2 .1h1.1l.2-.1v-.6"/>
<path d="M38 274.1h1.5M38.9 272.5v.7M40.1 272.4l-.2-.1 .5 .2v.7M40.1 272.4l.1 .1M40.1 272.4l.3 .1M40.1 273.4l-.2 .1M40.2 272.5h-2.9l.1 .9h2.7M40.2 272.5v.7M40.3 272.5v.7l-.2 .2M40.4 273.2l-.3 .1M40.4 273.2l-.5 .3M42 265.6h.7l.4 .6-.4 .7h-.7l-.3-.7z"/>
<path d="M43.9 272.3v1.1M43.9 273.4h2.3M46.2 272.3v1.1l.2 .1h2.3l.4-.3M46.4 272.3l-.2 .1 2.9 .1M46.8 273.5l.2 .2h1.1l.2-.2M46.8 272.5v.7M46.8 273.6h1.5M48.4 272.5v.7M48.7 272.3l.4 .2M49.1 273.2l-2.9 .1M49.1 272.5v.7M51.5 261.3h1.8"/>
<path d="M63.9 272.3v1.1M63.9 273.4l2.1 .1M66.2 272.3v1.1M66.2 273.4l-.1 .1M76.5 261.3h1.7M81 273.2l2.9 .1M81 272.5v.7M81.4 272.3l-.4 .2M81.8 273.5l.2 .2h1.2l.1-.2M81.8 272.5v.7M81.8 273.6h1.5M83.4 272.5v.7"/>
<path d="M83.7 272.3l.2 .1-2.9 .1M83.9 272.3v1.1l-.2 .1h-2.3l-.4-.3M83.9 273.4l.1 .1M86.2 273.4l-2.1 .1M86.2 272.3v1.1M87.2 265.5l.7 .2 .2 .7-.5 .5-.7-.1-.2-.7zM89.9 272.5v.7M89.9 273.2h.1M89.9 273.2l.1 .2M89.9 272.5h.1M90 272.4l1.2 .1M90 272.4l-.1 .1"/>
<path d="M90.2 272.3l-.2 .1M90.6 273.5v.6l.2 .1h1.2l.1-.7M90.6 274.1h1.5M91.2 272.5l1.6-.1v1l-.3 .1M91.2 272.5v.7M92.5 272.3l.3 .1M92.6 272.3l.4 .2M92.6 272.5v.7M92.8 272.4v.1M92.8 273.2v.1M92.8 273.2l-2.8 .2M92.8 272.4l.2 .1"/>
<path d="M92.9 272.5v.7M93 273.2l-.4 .3-2.6-.1M93 273.2l-.2 .1M93 272.5v.7M94.2 271.3l-.4 .7h1.1l.5-.7M98.2 266.9l.5 .4a32.7 32.7 0 0 0 6.8-5.6l.3-.1-.1 .4a23.4 23.4 0 0 1-7 9.6l-.5-.3M98.2 266.9v4.4M98.2 271.3v4.9M105.8 261.6l-.9 .6M145.5 260.3h1.5l.7 1.2-.7 1.2h-1.5l-.7-1.2z"/>
<circle cx="193.7" cy="32.1" r="1.05"/>
<circle cx="33.4" cy="50.7" r=".69"/>
<circle cx="33.5" cy="50.7" r=".51"/>
<circle cx="33.5" cy="50.7" r=".81"/>
<circle cx="177.5" cy="53.3" r="11.3"/>
<circle cx="177.5" cy="53.3" r="5"/>
<circle cx="177.5" cy="53.3" r="3.7"/>
<circle cx="177.5" cy="53.3" r="3.8"/>
<circle cx="177.5" cy="53.3" r="15"/>
<circle cx="76.4" cy="86.1" r="2.13"/>
<circle cx="76.4" cy="107.6" r="2.13"/>
<circle cx="76.4" cy="129.1" r="2.13"/>
<circle cx="177.4" cy="159.4" r="11.3"/>
<circle cx="177.5" cy="159.4" r="3.7"/>
<circle cx="177.5" cy="159.4" r="11.3"/>
<circle cx="177.5" cy="159.4" r="15"/>
<circle cx="361.1" cy="163.5" r="1.47"/>
<circle cx="193.7" cy="183.2" r="1.05"/>
<circle cx="52.4" cy="236.2" r=".86"/>
<circle cx="58.9" cy="227.7" r="1.37"/>
<circle cx="70.9" cy="227.7" r="1.37"/>
<circle cx="77.4" cy="236.2" r=".86"/>
<circle cx="38.4" cy="246.1" r="1.37"/>
<circle cx="38.4" cy="256.1" r="1.37"/>
<circle cx="64.9" cy="248.7" r="4.2"/>
<circle cx="64.9" cy="248.7" r="7.6"/>
<circle cx="91.4" cy="256.1" r="1.37"/>
<circle cx="91.4" cy="246.1" r="1.37"/>
<circle cx="146.3" cy="241.5" r="2.76"/>
<circle cx="42.4" cy="266.3" r="1.37"/>
<circle cx="52.4" cy="261.3" r=".86"/>
<circle cx="77.4" cy="261.3" r=".86"/>
<circle cx="87.4" cy="266.3" r="1.37"/>
<circle cx="146.3" cy="261.5" r="2.76"/>
</g>
<g fill="#000">
<circle cx="32" cy="78.9" r=".25"/>
<circle cx="247" cy="77.9" r=".25"/>
<circle cx="313.4" cy="68" r=".25"/>
<circle cx="316.2" cy="62.3" r=".25"/>
<circle cx="317.3" cy="62.3" r=".25"/>
<circle cx="322.7" cy="65.5" r=".25"/>
<circle cx="342.8" cy="77.6" r=".25"/>
<circle cx="343.8" cy="77.6" r=".25"/>
<circle cx="144.1" cy="82.8" r=".25"/>
<circle cx="150.6" cy="96.4" r=".25"/>
<circle cx="339.9" cy="83.3" r=".25"/>
<circle cx="349.2" cy="80.8" r=".25"/>
<circle cx="352.2" cy="83.9" r=".25"/>
<circle cx="85.2" cy="121.9" r=".25"/>
<circle cx="144.1" cy="132.5" r=".25"/>
<circle cx="84.5" cy="215.8" r=".25"/>
<circle cx="85.3" cy="217.9" r=".25"/>
<circle cx="85.4" cy="216.9" r=".25"/>
<circle cx="24" cy="235" r=".25"/>
<circle cx="32" cy="223.8" r=".25"/>
<circle cx="78.2" cy="223.4" r=".25"/>
<circle cx="81.7" cy="222.6" r=".25"/>
<circle cx="106.2" cy="235" r=".25"/>
<circle cx="32" cy="276.2" r=".25"/>
<circle cx="90" cy="272.4" r=".25"/>
<circle cx="92.8" cy="272.4" r=".25"/>
</g>
<!-- layer: Visible Narrow (ISO) -->
<g fill="none" stroke="#000" stroke-width=".38">
<path d="M300.4 48.7a10.6 10.6 0 0 0-11 1.5M300.4 49.1l4.5 2.5M304.9 50.9a38.6 38.6 0 0 1 10.8 10.9M307.3 51.5l3 2.5a40.1 40.1 0 0 1 6.7 8.2M244 75.8a11.8 11.8 0 0 0-6 10.2l-.1 1.7M245 76.2l-.8 7.2M247 77.9l-.2 .6M247.7 74.9a21.5 21.5 0 0 1 14.7 6.9M290.2 70.9a1.74 1.74 0 0 1 2 1.2M291 73.5l-1 1.1-.2 1M306.6 72v.7M307.8 61.6a2.28 2.28 0 0 1 2 3.6"/>
<path d="M309.5 69.6h.8M309.6 69.5l.8 .1M309.8 70.5a2.46 2.46 0 0 0 3.9 .7l.3-.7M310.2 69.8a2.51 2.51 0 0 1 3.6 .4 1.83 1.83 0 0 1-2.8 1.1 .95 .95 0 0 1-.8-1.5zM310.8 66.2l2.5 1M310.8 66.7l2.1 .7M313.4 68.8l-.3 .6M313.4 68.1l.3 .3M313.6 60.8l1.3 1.6M313.7 68.4l-.2 1.2M313.7 68.4l5.5 3.1-.5 3.4M314 72.2l4.7 2.7"/>
<path d="M314.9 61.4l1.2 .7M316.2 62.3h.5M316.7 62.3l5.6 3.2M316.7 62.3a5.9 5.9 0 0 0-3 6l-.3-.3M316.9 62.2l.4 .1M319.3 75.7a.87 .87 0 0 0-.4 1 .87 .87 0 0 0 .9 .6 2.51 2.51 0 0 0 2.1-.2M319.3 75.7h.3M319.4 74.4l-.7 .5M319.4 74.4l1.1 .6M319.5 75.9a1.12 1.12 0 0 0 1.6 .8l.3-.2M320 75.3h.3a1.52 1.52 0 0 1 1.1 1.2M320.4 71.4l-.6 .3-.6-.1"/>
<path d="M320.5 75l.9-.8a1.45 1.45 0 0 1 1.8-.8 1.88 1.88 0 0 1-.2 3.1M320.5 75l-1.2 .7M320.8 71.5a2.8 2.8 0 0 1-1.4 2.9M320.8 71.5h-.2a3.8 3.8 0 0 1-1.3 2.8l-.6-.1M320.8 71.5l19 11M321.4 76.5l.5 .6M321.9 74.2a.89 .89 0 0 1 1.2 .5 .89 .89 0 0 1-.5 1.2M322.3 65.5a5.9 5.9 0 0 0-3.1 6l.6 .1 .6-.2M322.3 65.5l.6 1.1a4.7 4.7 0 0 0-2.5 4.8M322.3 65.5h.4M322.3 65.5a.78 .78 0 0 1 .9 .7M322.3 65.5h.1"/>
<path d="M322.6 75.9l.4 .6M322.6 75.9l-1.2 .6M323 66.9l-.1-.3 .3-.3 .2 .2a5.1 5.1 0 0 0-2.6 5M323 76.5l2.9 1.7M323 76.5l-1.1 .6M324.9 79.3a2.56 2.56 0 0 0 4 .7l.3-.7M325.5 78.5a2.58 2.58 0 0 1 3.3 .2 1.21 1.21 0 0 1-.3 1.2 1.21 1.21 0 0 1-1.3 .3h-.6a1.3 1.3 0 0 1-1.4-1.3zM342.8 77.6h.4M343.2 77.6l5.6 3.2M343.2 77.6a6.2 6.2 0 0 0-3 6l-.3-.3M343.4 77.6h.4M343.4 77.5l-.1 .1"/>
<path d="M239.5 93.7v2.3M262.8 82l-4.8 6.4M263.3 84.4l-4.7 6.5 6.4-4.5M266.4 86.3a43 43 0 0 1 8.6 18.8M329.2 80.1l9.5 5.5M331 95.7a2.33 2.33 0 0 0-2.2 3.2l.3 .3M333.4 95.7a2.28 2.28 0 0 1 1.8 3.6M337.9 86l2.5 1.4M338.7 85.6l-.8 .4M338.7 85.6h.1M338.8 85.6l-.9 .4M338.8 85.6l.1 .3"/>
<path d="M339.2 85.3l-.4 .3M339.9 84.1l-1.2 1.5M339.9 83.4l.3 .3M340.2 88.1a2.47 2.47 0 0 0 3.8 .7l.4-.7M340.2 83.7a2.01 2.01 0 0 1-2.3 2.3M340.2 83.7l5.5 3.1v.9l-.5 1.8M340.9 87.1l.5-.2a2.13 2.13 0 0 1 2.7 .8 1.75 1.75 0 0 1-2.7 1.1 1.05 1.05 0 0 1-1-1.1zM344.4 89.7l.3 .1M345.2 89.5v.1M345.2 89.5h.1M347 86.7l-.7 .3-.6-.1M347.3 86.8v.9l-.3 .9"/>
<path d="M347.3 86.8l-.3 .1v1l-.5 1M347.3 86.8l.7 .4 .4 .7M348 87.7l.2 .3M348.7 80.8a5.9 5.9 0 0 0-3 6l.6 .1 .7-.2M348.7 80.8l.5 .5 .2 .6a4.8 4.8 0 0 0-2.4 4.8M348.8 80.8h.4M348.8 80.8l.6 .1 .3 .6M348.8 80.8h-.1M349.6 82.2l-.2-.3 .3-.3 .2 .2a5.1 5.1 0 0 0-2.6 5M351 86.5a2.28 2.28 0 0 1 1.9 3.6M351.3 82.4l.2 .1M351.3 82.6l-1.2 .1"/>
<path d="M352.2 82.9l.4 .2M352.9 84.3a2.47 2.47 0 0 0-2.4 2.5M364.9 93.1l-.5 .4M365.2 93.6l2.9 .9M368.2 91.5a15.8 15.8 0 0 1 12.6 3.3l1.5 1.1M382.2 96.3l3.8 2.3M382.3 94.9l.7 .5M383 98.8l3.1 2M386.7 100a47.6 47.6 0 0 1 7.1 10.5M387.3 99.4a43.1 43.1 0 0 1 7.8 11.9M247.3 111.1l-1 .1M253.9 119a19.6 19.6 0 0 0 11.7 4.4"/>
<path d="M260.4 119.2l5.5 3M267.4 109.1l8 .8M272.4 105.6l-6.5 1.3 7.9 .8M275.4 110.5a13.5 13.5 0 0 1-5.1 11.3l-1.1 .7M327 118.8a10 10 0 0 0-11.7 3.6M327.7 119.2l-2.5 7.5M382.5 119.6a1.55 1.55 0 0 0-1.4 2.3M384.9 100.6l1 .2M313.6 126.2a19.8 19.8 0 0 0-.5 8.6M314.8 126.4l.1 5.3M329.2 121.5l-2.5 7.5 1.5-2.1M331.5 120.7a37.9 37.9 0 0 1 13.6 14.4"/>
<path d="M344.8 136.8l-6.5 4.5 7.7-2M373.1 125l.6-.4h.3a1.4 1.4 0 0 1-1.2 2.1 1.23 1.23 0 0 1 .3-1.7zM374 124.4a1.55 1.55 0 0 0-1.4 2.4M381.6 120.1l.9-.4a1.4 1.4 0 0 1-1.2 2.1 1.19 1.19 0 0 1 .3-1.7zM396 126.7l.7-.4 .3 .1a1.46 1.46 0 0 1-1.3 2.1 1.25 1.25 0 0 1 .3-1.8zM396 134.9l.7-.4h.3a1.4 1.4 0 0 1-1.3 2.1 1.19 1.19 0 0 1 .3-1.7zM396.9 126.2a1.58 1.58 0 0 0-1.3 2.4M396.9 134.4a1.55 1.55 0 0 0-1.3 2.3M340.6 156.7l-.6-.1 7.2 2.5M340.8 159.1l7.2 2.5M347.9 140.8a29.3 29.3 0 0 1 1.8 17.9M347.9 140.6l-7.7 1.9"/>
<path d="M358.6 148.3l.6-.4 .3 .1a1.4 1.4 0 0 1-1.2 2.1 1.19 1.19 0 0 1 .3-1.8zM358.9 156.2l.6-.1a1.43 1.43 0 0 1-1.2 2.2 1.47 1.47 0 0 1 .6-2.1zM359.5 147.8a1.55 1.55 0 0 0-1.4 2.4M359.5 155.9a1.62 1.62 0 0 0-1.4 2.5M383.3 141.4a2.61 2.61 0 0 1 3.5-.7 5.2 5.2 0 0 1-1.5 6.4 2.28 2.28 0 0 1-3.8 .2 6 6 0 0 1 1.8-5.9zM393.2 144.8l.6-.4h.3a1.43 1.43 0 0 1-1.2 2.1 1.2 1.2 0 0 1 .3-1.7zM394.1 144.3a1.55 1.55 0 0 0-1.4 2.3M328.9 161l3.5 2.1M329 162.4l2.9 1.8M348 162.5a10 10 0 0 1-11.7 3.6M361.4 163.1l.9-.3a1.4 1.4 0 0 1-1.2 2.1 1.2 1.2 0 0 1 .3-1.8zM362.3 162.6a1.58 1.58 0 0 0-1.4 2.4"/>
</g>
<g fill="#000">
<circle cx="313.6" cy="68.3" r=".19"/>
<circle cx="320.5" cy="75" r=".19"/>
<circle cx="340" cy="83.6" r=".19"/>
</g>
<!-- layer: Border (ISO) -->
<g fill="none" stroke="#000" stroke-width=".7">
<path d="M10 10h400v277.1h-400zM260 197.9v34.1M270 197.9v34.1M330 197.9v34.1M365 197.9v34.1M385 197.9v34.1M250 209.2h160M250 214.9h160M250 226.4h160v-28.5h-160v34.1M250 232h160v12h-160zM250 220.6h160M410 226.4v5.6h-160"/>
<path d="M250 244h40v23.1h-40zM273 254.8l12-2v10l-12-2zM290 244h90v23.1h-90zM380 244h30v23.1h-30zM250 277h130v10.1h-130zM250 267.1h40v9.9h-40zM290 267.1h90v9.9h30v-9.9h-30v9.9h-90zM380 277h30v10.1h-30zM190 287.1h60"/>
<circle cx="260" cy="257.8" r="5"/>
<circle cx="260" cy="257.8" r="3"/>
</g>
<!-- layer: Detail Boundary (ISO) -->
<circle cx="91.7" cy="250.4" r="10.4" fill="none" stroke="#000" stroke-width=".3"/>
<!-- layer: Border (ISO) -->
<path d="M252.5 257.8h5M258.8 257.8h2.4M260 250.3v5M260 256.5v2.6M262.5 257.8h5M270.5 257.8h5.7M277.6 257.8h2.8M281.8 257.8h5.7M260 260.3v5" fill="none" stroke="#f00" stroke-width=".38"/>
<!-- layer: Symbol (ISO) -->
<g fill="none" stroke="#000" stroke-width=".3">
<path d="M33.1 107.7l-7.9 .2-5.3 11.7M143.7 118.1l-8.4 23M199.7 135.1l17.2 12.8 19.7 4.5M107 175.2l9.5 3.9M74.2 197.4l31 8.3M180.8 198.1l5.9 8 10.5 6.5M129.9 228l6.8 1.7 10.6 13M171.4 247.9l-10.4 3.1"/>
<circle cx="17.7" cy="124.3" r="5.2"/>
<circle cx="133.4" cy="146" r="5.2"/>
<circle cx="241.7" cy="153.6" r="5.2"/>
<circle cx="121.4" cy="180.9" r="5.2"/>
<circle cx="110.3" cy="207.1" r="5.2"/>
<circle cx="201.6" cy="215.3" r="5.2"/>
<circle cx="124.9" cy="226.7" r="5.2"/>
<circle cx="176.4" cy="246.4" r="5.2"/>
</g>
<g fill="#000">
<circle cx="34.4" cy="107.7" r="1.25"/>
<circle cx="144.2" cy="116.9" r="1.26"/>
<circle cx="198.7" cy="134.4" r="1.24"/>
<circle cx="105.8" cy="174.8" r="1.26"/>
<circle cx="73" cy="197.1" r="1.25"/>
<circle cx="180.1" cy="197.1" r="1.25"/>
<circle cx="148.1" cy="243.6" r="1.26"/>
<circle cx="159.8" cy="251.4" r="1.23"/>
</g>
<g font-size="7.7" fill="#f00">
<text x="290.8" y="260.3">ENSAMBLE CUERPO TRASERO</text>
<text x="391.2" y="260.3">1:2</text>
</g>
<g font-size="5.4" fill="#f00">
<text x="328.5" y="247.8">-</text>
<text x="344" y="247.8">-HORARIO</text>
<text x="260.5" y="273.8">20192505</text>
<text x="291.7" y="273.4">RIVADENEIRA CASTRO, FRANCO ANTONIO</text>
<text x="251.7" y="283.8">REVISADO POR:</text>
<text x="392.2" y="286.1">A3</text>
</g>
<g font-size="5.3" fill="#f00">
<text x="16.8" y="126">1</text>
<text x="132.5" y="147.8">1</text>
<text x="240.9" y="155.4">1</text>
<text x="120.2" y="182.7">2</text>
<text x="109" y="208.8">3</text>
<text x="200.4" y="217.1">3</text>
<text x="123.5" y="228.5">4</text>
<text x="281.8" y="237.9">PONTIFICIA UNIVERSIDAD CATÓLICA DEL PERÚ</text>
<text x="338.3" y="241.1">-</text>
<text x="175.2" y="248.1">2</text>
</g>
<text font-size="5.3" x="90.2" y="236.7">A</text>
<g font-size="4.6" fill="#f00">
<text x="254.1" y="202.2">4</text>
<text x="263.6" y="202.2">12</text>
<text x="270.9" y="202.2">ANSI B18.3.1M - M3x0.5 x 6, BSHCSM</text>
<text x="365.9" y="202.2">ANSI</text>
<text x="385.9" y="202.2">Steel, Mild</text>
<text x="365.9" y="207.9">B18.3.1M</text>
<text x="254.2" y="213.6">3</text>
<text x="264.2" y="213.6">2</text>
<text x="270.9" y="213.6">Prensaestopa 17mm ATEX</text>
<text x="385.9" y="213.7">Genérico</text>
<text x="254.2" y="219.3">2</text>
<text x="264.4" y="219.3">1</text>
<text x="270.9" y="219.3">Ensamble Llantas</text>
<text x="254.4" y="225">1</text>
<text x="264.4" y="225">1</text>
<text x="270.9" y="225">Ensamble Carcasa</text>
<text x="253.7" y="230.7">IT</text>
<text x="261.2" y="230.7">CANT</text>
<text x="294.3" y="230.7">NOMBRE</text>
<text x="342.6" y="230.7">DESCR.</text>
<text x="370" y="230.7">NORMA</text>
<text x="390.3" y="230.7">MATERIAL</text>
<text x="147.3" y="277.2">A (1 : 1)</text>
</g>
<g font-size="3.9" fill="#f00">
<text x="389.1" y="248">ESCALA</text>
<text x="380.5" y="271.1">FECHA:</text>
<text x="380.5" y="281.5">LÁMINA:</text>
</g>
<g font-size="3.8" fill="#f00">
<text x="280.4" y="241.8">FACULTAD DE CIENCIAS E INGENIERÍA</text>
<text x="251.7" y="248.5">MÉTODO DE PROYECCIÓN</text>
</g>
</svg>
